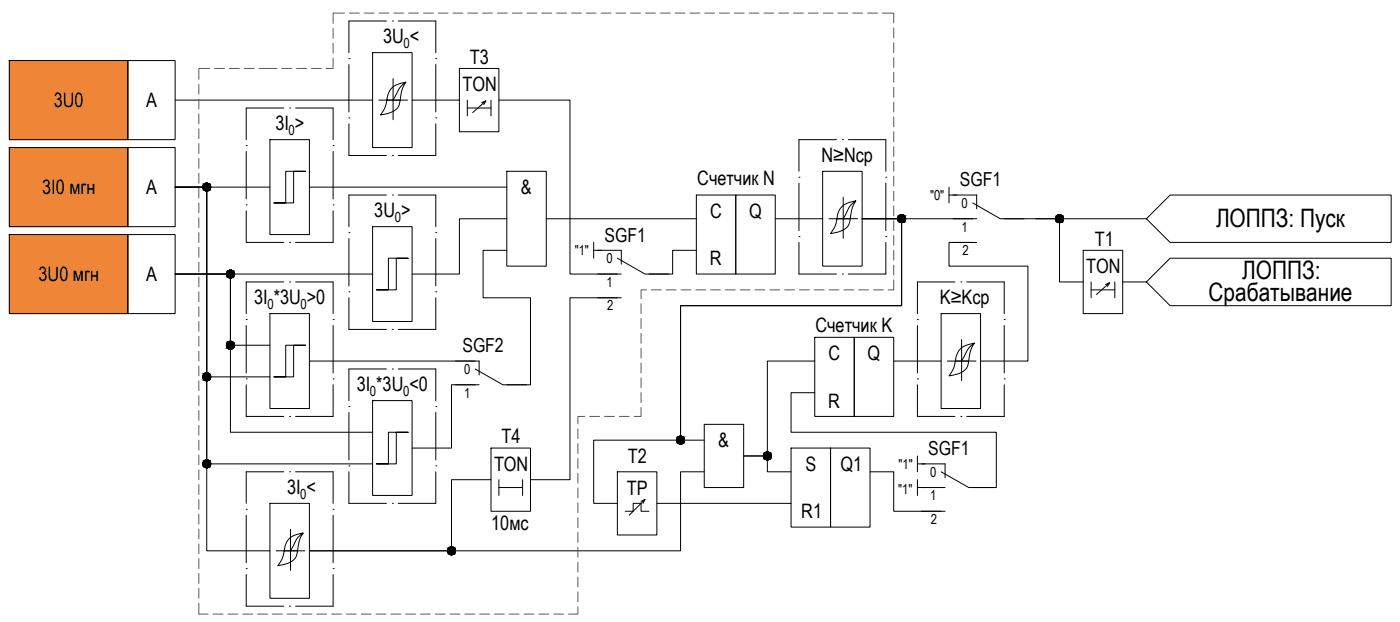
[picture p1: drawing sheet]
<svg xmlns="http://www.w3.org/2000/svg" width="720mm" height="320mm" viewBox="0 0 720 320" stroke-linecap="round" stroke-linejoin="round" font-family="sans-serif">
<!-- layer: 0 -->
<g fill="#ef8637" stroke="#ef8637" stroke-width=".51">
<path d="M5 31l61 41v-41zM5 31l61 41h-61z"/>
<path d="M5 76l61 40v-40zM5 76l61 40h-61z"/>
<path d="M5 121l61 40v-40zM5 121l61 40h-61z"/>
</g>
<g fill="none" stroke="#000" stroke-width=".51">
<path d="M5 31h61v41h-61zM66 31h24v41h-24zM192 27h20v49h-20zM236 35h21v33h-21zM90 51h102M199 51h11M202 40v22M209 42a31 31 0 0 0-4 12 11 11 0 0 1-9 5 21 21 0 0 0 4-11 9 9 0 0 1 9-6 18 18 0 0 0-7 9h-7M212 51h24M240 51v9M240 55h13M248 53l2-1-7 6"/>
<path d="M250 52l-1 2M253 51v9M257 51h36v90h25M5 76h61v40h-61zM66 76h24v40h-24zM139 72h20v49h-20zM90 96h16v98h33M90 96h16v142h86M90 96h16v187h33M90 96h49M147 88h10h-6v16h-10h6zM159 96h102"/>
<path d="M261 88h20v49h-20zM423 88h21v49h-21zM488 96v8M192 116h20v49h-20zM261 112h-25v29h-24M281 112h77M358 100h21v41h-21zM379 100h20v41h-20zM399 112h24M431 112h6M434 101v21M440 103a32 32 0 0 0-3 12 11 11 0 0 1-10 5 19 19 0 0 0 4-11 9 9 0 0 1 9-6l-3 3-3 6h-8"/>
<path d="M441 112h-7M444 112h20v45h-114v69h-45v33h13M444 112h20v45h-114v69h12M444 112h56M488 100h4M517 112h73M533 112h12v33h12M602 100h114v25h-114l-12-13zM5 121h61v40h-61zM66 121h24v40h-24zM200 133h10h-6v16h-10h6zM261 129h-12v24h24v45h-12"/>
<path d="M305 125v8M305 129h5M358 129h-12v12h-12M490 125h13M500 125h-12v12h41v49h-24M557 129h21v32h-21zM602 133h114v24h-114l-12-12zM90 141h29v36h20M90 141h29v81h73M90 141h102M307 153h13M318 153h-25v93h-20"/>
<path d="M561 145v8M561 149h13M569 146l2-1-7 6M571 145l-1 2M574 145v8M578 145h12M139 161h20v49h-20zM147 177h10h-6v17h-10h6zM419 173h21v41h-21zM440 173h20v41h-20zM484 161h21v49h-21zM495 174v22"/>
<path d="M501 176a31 31 0 0 0-3 12 11 11 0 0 1-10 5 20 20 0 0 0 4-11 9 9 0 0 1 9-6 18 18 0 0 0-6 10h-8M159 186h86M245 198h-13v32h-20M419 186h-24v48h-12h12v8h12M460 186h24M492 186h10M192 206h20v49h-20zM362 218h21v32h-21zM419 202h-12v20h106v28h-13M200 222h10h-6v16h-10h6zM253 230h20v33h-20zM407 230h20v41h-20z"/>
<path d="M427 230h21v41h-21zM472 234v8M472 238h4M139 259h20v48h-20zM257 246v9M257 250h12M269 246v9M318 242h20v33h-20zM330 258l2-1-1 2M332 257l-8 8M338 259h69M362 242h-12v41h-191h73v-37h21"/>
<path d="M448 242h12v21h24M472 250h4M472 246v9M149 272v21M156 274a32 32 0 0 0-4 12 11 11 0 0 1-9 5 19 19 0 0 0 4-11 9 9 0 0 1 9-6l-3 3-4 6h-7M322 263h4v-4h4v4h4M474 263h12M146 283h11"/>
<circle cx="106" cy="96" r="2"/>
<circle cx="464" cy="112" r="2"/>
<circle cx="545" cy="112" r="2"/>
<circle cx="119" cy="141" r="2"/>
<circle cx="119" cy="177" r="2"/>
<circle cx="106" cy="194" r="2"/>
<circle cx="106" cy="238" r="2"/>
<circle cx="350" cy="226" r="2"/>
<circle cx="395" cy="234" r="2"/>
<circle cx="232" cy="283" r="2"/>
</g>
<g fill="none" stroke="#000" stroke-width=".51">
<path d="M199 11h-19v16M202 11h.1M205 11h19v16M180 30h.1M180 33v25M224 30h.1M224 33v25M146 55h-19v17M149 55h.1M152 55h19v17M127 75h.1M127 78v24"/>
<path d="M171 75h.1M171 78v24M180 61h.1M180 64v16h19M202 80h.1M224 61h.1M224 64v16h-19M430 72h-19v16M433 72h.1M436 72h20v16M411 91h.1M411 94v24"/>
<path d="M456 91h.1M456 94v24M127 105h.1M127 108v17h19M171 105h.1M171 108v17h-19M180 120h.1M199 100h-19v16M202 100h.1M205 100h19v16M224 120h.1M490 100h13v7"/>
<path d="M490 112h13M500 104l15 8h12M149 125h.1M180 123v24M224 123v24M307 129h13v7M318 133l14 8h12M411 122h.1M411 125v16h19M456 122h.1M456 125v16h-20M146 145h-19v16"/>
<path d="M149 145h.1M152 145h19v16M180 150h.1M180 153v16h19M224 150h.1M224 153v16h-19M307 141h13M433 141h.1M491 145h-19v16M494 145h.1M497 145h20v16M127 164h.1"/>
<path d="M127 167v25M171 164h.1M171 167v25M202 169h.1M472 164h.1M472 167v25M517 164h.1M517 167v25M127 195h.1M127 198v16h19M171 195h.1M171 198v16h-19"/>
<path d="M199 190h-19v16M202 190h.1M205 190h19v16M234 186h13v7M234 198h13M245 190l14 8h12M472 195h.1M472 198v16h19M517 195h.1M517 198v16h-20M149 214h.1M180 209h.1"/>
<path d="M180 212v24M224 209h.1M224 212v24M494 214h.1M180 239h.1M224 239h.1M474 238h12v7M146 242h-19v17M149 242h.1M152 242h19v17M180 242v17h19M202 259h.1"/>
<path d="M224 242v17h-19M474 250h12M484 242l14 8h13M127 262h.1M127 265v24M171 262h.1M171 265v24M127 292h.1M127 295v16h19M171 292h.1M171 295v16h-19M149 311h.1"/>
</g>
<!-- layer: 0 -->
<g fill="#000" stroke="#000" stroke-width=".51">
<path d="M106 98h1zM106 94h1zM463 114h1zM463 110h1zM545 114h1zM118 139h1zM118 143h1zM118 179h1zM118 175h1zM106 196h1zM106 192h1zM106 236h1z"/>
<path d="M350 228h1zM394 236h1zM394 232h1zM106 240h1zM232 285h1zM232 281h1z"/>
<path d="M106 98h1zM106 98h1z"/>
<path d="M106 94h1zM106 94h1z"/>
<path d="M106 94h1zM106 94h1z"/>
<path d="M106 94h1zM106 94h1z"/>
<path d="M106 98h1zM106 98h1z"/>
<path d="M106 94h1zM105 94h2z"/>
<path d="M106 98h1zM106 98h1z"/>
<path d="M105 94h3zM105 94h3z"/>
<path d="M105 98h2zM105 98h2z"/>
<path d="M105 94l3 1zM105 95h3z"/>
<path d="M105 98h3zM105 98h2z"/>
<path d="M105 95h3zM105 95h3z"/>
<path d="M105 98h3zM105 98h3z"/>
<path d="M105 95h3zM105 95h3z"/>
<path d="M105 98h3zM105 98h3z"/>
<path d="M105 95h3zM105 95h3z"/>
<path d="M105 97h3zM105 97l3 1z"/>
<path d="M105 95h3zM105 95h3z"/>
<path d="M105 97h3zM105 97h3z"/>
<path d="M105 95h3zM105 95h3z"/>
<path d="M105 97h3zM105 97h3z"/>
<path d="M105 95l3 1zM105 95l3 1z"/>
<path d="M105 97h3zM105 97h3z"/>
<path d="M104 96h4zM104 96h4z"/>
<path d="M104 97h4zM104 97h4z"/>
<path d="M104 96h4zM104 96h4z"/>
<path d="M104 97h4zM104 97h4z"/>
<path d="M104 96h4zM104 96h4z"/>
<path d="M104 96h4zM104 96h4z"/>
<path d="M104 96h4zM104 96l4 1z"/>
<path d="M463 110h2zM463 110h2z"/>
<path d="M463 110l2 1zM463 111h2z"/>
<path d="M463 114h2zM463 114h1z"/>
<path d="M463 111h2zM463 111h2z"/>
<path d="M463 114h2zM463 114h2z"/>
<path d="M463 111h2zM463 111h2z"/>
<path d="M463 114h2zM463 114h2z"/>
<path d="M463 111h2zM463 111h2z"/>
<path d="M463 114h2zM463 114h2z"/>
<path d="M463 111h2zM463 111h2z"/>
<path d="M463 114h2zM463 114h2z"/>
<path d="M462 111h3zM462 111h3z"/>
<path d="M462 114h3zM462 114h3z"/>
<path d="M462 111h4zM462 111h4z"/>
<path d="M462 114h3zM462 114h3z"/>
<path d="M462 111h4zM462 111h4z"/>
<path d="M462 113h4zM462 113l3 1z"/>
<path d="M462 111l4 1zM462 111l4 1z"/>
<path d="M462 113h4zM462 113h4z"/>
<path d="M462 112h4zM462 112h4z"/>
<path d="M462 113h4zM462 113h4z"/>
<path d="M462 112h4zM462 112h4z"/>
<path d="M462 113h4zM462 113h4z"/>
<path d="M462 112h4zM462 112h4z"/>
<path d="M462 112h4zM462 112h4z"/>
<path d="M462 113h4zM462 113h4z"/>
<path d="M462 113h4zM462 113h4z"/>
<path d="M462 112h4zM462 112l4 1z"/>
<path d="M545 110h1zM545 110h1z"/>
<path d="M545 110h1zM545 110h1z"/>
<path d="M545 110l1 1zM544 111h2z"/>
<path d="M545 114h1zM545 114h1z"/>
<path d="M544 111h2zM544 111h2z"/>
<path d="M544 114h2zM544 114h2z"/>
<path d="M544 111h2zM544 111h2z"/>
<path d="M544 114h2zM544 114h2z"/>
<path d="M544 111h2zM544 111h2z"/>
<path d="M544 114h2zM544 114h2z"/>
<path d="M544 111h3zM544 111h3z"/>
<path d="M544 114h2zM544 114h2z"/>
<path d="M544 111h3zM544 111h3z"/>
<path d="M544 114h3zM544 114h2z"/>
<path d="M544 111h3zM544 111h3z"/>
<path d="M544 114h3zM544 114h3z"/>
<path d="M543 111h4zM543 111h4z"/>
<path d="M543 113h4zM543 113l4 1z"/>
<path d="M543 111l4 1zM543 111l4 1z"/>
<path d="M543 113h4zM543 113h4z"/>
<path d="M543 112h4zM543 112h4z"/>
<path d="M543 113h4zM543 113h4z"/>
<path d="M543 112h4zM543 112h4z"/>
<path d="M543 113h4zM543 113h4z"/>
<path d="M543 112h4zM543 112h4z"/>
<path d="M543 113h4zM543 113h4z"/>
<path d="M543 112h4zM543 112h4z"/>
<path d="M543 112l4 1zM543 112l4 1z"/>
<path d="M543 113h4zM543 113h4z"/>
<path d="M118 139h1zM118 139h1z"/>
<path d="M118 139h1zM118 139h1z"/>
<path d="M118 139h1zM118 139h1z"/>
<path d="M118 139h2zM118 139h2z"/>
<path d="M118 139h2zM117 139h3z"/>
<path d="M117 139h3zM117 139h3z"/>
<path d="M117 139h3zM117 139h3z"/>
<path d="M117 139l3 1zM117 139l3 1z"/>
<path d="M117 140h3zM117 140h3z"/>
<path d="M117 140h3zM117 140h3z"/>
<path d="M117 140h3zM117 140h3z"/>
<path d="M118 143h1zM118 143h1z"/>
<path d="M118 143h1zM118 143h1z"/>
<path d="M118 143h1zM118 143h1z"/>
<path d="M118 143h2zM118 143h1z"/>
<path d="M117 142h3zM117 142l3 1z"/>
<path d="M117 142h3zM117 142h3z"/>
<path d="M117 142h3zM117 142h3z"/>
<path d="M117 142h3zM117 142h3z"/>
<path d="M117 142h3zM117 142h3z"/>
<path d="M117 142h3zM117 142h3z"/>
<path d="M117 140h4zM117 140h4z"/>
<path d="M117 142h3zM117 142h3z"/>
<path d="M117 140h4zM117 140h4z"/>
<path d="M117 141h4zM117 141l3 1z"/>
<path d="M117 140l4 1zM117 140l4 1z"/>
<path d="M117 141h4zM117 141h4z"/>
<path d="M117 141h4zM117 141h4z"/>
<path d="M117 141h4zM117 141h4z"/>
<path d="M117 141h4zM117 141h4z"/>
<path d="M118 179h1zM118 179h1z"/>
<path d="M118 175h1zM118 175h1z"/>
<path d="M118 175h1zM118 175h1z"/>
<path d="M118 175l1 1zM118 176h1z"/>
<path d="M118 179h1zM118 179h1z"/>
<path d="M118 176h2zM118 176h2z"/>
<path d="M118 179h1zM118 179h1z"/>
<path d="M118 176h2zM117 176h3z"/>
<path d="M118 179h2zM118 179h1z"/>
<path d="M117 176h3zM117 176h3z"/>
<path d="M117 179h3zM117 179h3z"/>
<path d="M117 176h3zM117 176h3z"/>
<path d="M117 179h3zM117 179h3z"/>
<path d="M117 176h3zM117 176h3z"/>
<path d="M117 179h3zM117 179h3z"/>
<path d="M117 176h3zM117 176h3z"/>
<path d="M117 179h3zM117 179h3z"/>
<path d="M117 176h3zM117 176h3z"/>
<path d="M117 178h3zM117 178l3 1z"/>
<path d="M117 176l3 1zM117 176l3 1z"/>
<path d="M117 178h3zM117 178h3z"/>
<path d="M117 177h4zM117 177h4z"/>
<path d="M117 178h3zM117 178h3z"/>
<path d="M117 177h4zM117 177h4z"/>
<path d="M117 178h4zM117 178h3z"/>
<path d="M117 177h4zM117 177h4z"/>
<path d="M117 178h4zM117 178h4z"/>
<path d="M117 177h4zM117 177h4z"/>
<path d="M117 177l4 1zM117 177l4 1z"/>
<path d="M117 178h4zM117 178h4z"/>
<path d="M106 196h1zM106 196h1z"/>
<path d="M106 192h1zM106 192h1z"/>
<path d="M106 192h1zM106 192h1z"/>
<path d="M106 192h1zM106 192h1z"/>
<path d="M106 196h1zM106 196h1z"/>
<path d="M106 192h1zM105 192h2z"/>
<path d="M106 195h1zM106 195l1 1z"/>
<path d="M105 192h3zM105 192h3z"/>
<path d="M105 195h2zM105 195h2z"/>
<path d="M105 192h3zM105 192h3z"/>
<path d="M105 195h3zM105 195h2z"/>
<path d="M105 192h3zM105 192h3z"/>
<path d="M105 195h3zM105 195h3z"/>
<path d="M105 192h3zM105 192h3z"/>
<path d="M105 195h3zM105 195h3z"/>
<path d="M105 192l3 1zM105 192l3 1z"/>
<path d="M105 195h3zM105 195h3z"/>
<path d="M105 193h3zM105 193h3z"/>
<path d="M105 195h3zM105 195h3z"/>
<path d="M105 193h3zM105 193h3z"/>
<path d="M105 195h3zM105 195h3z"/>
<path d="M105 193h3zM105 193h3z"/>
<path d="M105 194h3zM105 194l3 1z"/>
<path d="M104 193h4zM104 193h4z"/>
<path d="M104 194h4zM104 194h4z"/>
<path d="M104 193h4zM104 193h4z"/>
<path d="M104 194h4zM104 194h4z"/>
<path d="M104 193l4 1zM104 193l4 1z"/>
<path d="M104 194h4zM104 194h4z"/>
<path d="M104 194h4zM104 194h4z"/>
<path d="M106 236h1zM106 236h1z"/>
<path d="M106 236h1zM106 236h1z"/>
<path d="M106 236h1zM106 236h1z"/>
<path d="M106 236l1 1zM105 237h2z"/>
<path d="M105 237h3zM105 237h3z"/>
<path d="M105 237h3zM105 237h3z"/>
<path d="M105 240h3zM105 240h2z"/>
<path d="M105 237h3zM105 237h3z"/>
<path d="M105 240h3zM105 240h3z"/>
<path d="M105 237h3zM105 237h3z"/>
<path d="M105 240h3zM105 240h3z"/>
<path d="M105 237h3zM105 237h3z"/>
<path d="M105 240h3zM105 240h3z"/>
<path d="M105 237h3zM105 237h3z"/>
<path d="M105 239h3zM105 239l3 1z"/>
<path d="M105 237l3 1zM105 237l3 1z"/>
<path d="M105 239h3zM105 239h3z"/>
<path d="M105 238h3zM105 238h3z"/>
<path d="M105 239h3zM105 239h3z"/>
<path d="M104 238h4zM104 238h4z"/>
<path d="M104 239h4zM104 239h4z"/>
<path d="M104 238h4zM104 238h4z"/>
<path d="M104 239h4zM104 239h4z"/>
<path d="M104 238h4zM104 238h4z"/>
<path d="M104 238l4 1zM104 238l4 1z"/>
<path d="M104 239h4zM104 239h4z"/>
<path d="M350 224h1zM350 224h1z"/>
<path d="M350 224h1zM349 224h2z"/>
<path d="M349 224h2zM349 224h2z"/>
<path d="M349 228h2zM349 228h2z"/>
<path d="M349 224h2zM349 224h2z"/>
<path d="M349 228h2zM349 228h2z"/>
<path d="M349 224h2zM349 224h2z"/>
<path d="M349 228h2zM349 228h2z"/>
<path d="M349 224l2 1zM349 225h2z"/>
<path d="M349 228h2zM349 228h2z"/>
<path d="M349 225h3zM349 225h3z"/>
<path d="M349 228h2zM349 228h2z"/>
<path d="M349 225h3zM349 225h3z"/>
<path d="M349 228h3zM349 228h2z"/>
<path d="M349 225h3zM349 225h3z"/>
<path d="M349 227h3zM349 227l3 1z"/>
<path d="M348 225h4zM348 225h4z"/>
<path d="M348 227h4zM348 227h4z"/>
<path d="M348 225h4zM348 225h4z"/>
<path d="M348 227h4zM348 227h4z"/>
<path d="M348 225l4 1zM348 225l4 1z"/>
<path d="M348 227h4zM348 227h4z"/>
<path d="M348 226h4zM348 226h4z"/>
<path d="M348 227h4zM348 227h4z"/>
<path d="M348 226h4zM348 226h4z"/>
<path d="M348 226h4zM348 226h4z"/>
<path d="M348 226l4 1zM348 226l4 1z"/>
<path d="M348 227h4zM348 227h4z"/>
<path d="M348 226h4zM348 226h4z"/>
<path d="M394 232h1zM394 232h1z"/>
<path d="M394 232h2zM394 232h2z"/>
<path d="M394 236h1zM394 236h1z"/>
<path d="M394 232h2zM394 232h2z"/>
<path d="M394 236h2zM394 236h1z"/>
<path d="M394 232l2 1zM394 232l2 1z"/>
<path d="M394 236h2zM394 236h2z"/>
<path d="M394 233h2zM394 233h2z"/>
<path d="M394 236h2zM394 236h2z"/>
<path d="M394 233h2zM394 233h2z"/>
<path d="M394 236h2zM394 236h2z"/>
<path d="M393 233h3zM393 233h3z"/>
<path d="M393 236h3zM393 236h3z"/>
<path d="M393 233h4zM393 233h4z"/>
<path d="M393 235h3zM393 235l3 1z"/>
<path d="M393 233h4zM393 233h4z"/>
<path d="M393 235h4zM393 235h3z"/>
<path d="M393 233l4 1zM393 233l4 1z"/>
<path d="M393 235h4zM393 235h4z"/>
<path d="M393 234h4zM393 234h4z"/>
<path d="M393 235h4zM393 235h4z"/>
<path d="M393 234h4zM393 234h4z"/>
<path d="M393 235h4zM393 235h4z"/>
<path d="M393 234h4zM393 234h4z"/>
<path d="M393 235h4zM393 235h4z"/>
<path d="M393 234h4zM393 234h4z"/>
<path d="M393 234h4zM393 234h4z"/>
<path d="M393 234h4zM393 234l4 1z"/>
<path d="M106 240h1zM106 240h1z"/>
<path d="M106 240h1zM106 240h1z"/>
<path d="M106 240h1zM106 240h1z"/>
<path d="M105 240h2zM105 240h2z"/>
<path d="M232 285h1zM232 285h1z"/>
<path d="M232 281h1zM232 281h1z"/>
<path d="M232 281h1zM232 281h1z"/>
<path d="M232 281h1zM232 281h1z"/>
<path d="M232 285h1zM232 285h1z"/>
<path d="M232 281h1zM231 281h2z"/>
<path d="M232 285h1zM232 285h1z"/>
<path d="M231 281h2zM231 281h2z"/>
<path d="M231 285h2zM231 285h2z"/>
<path d="M231 281h3zM231 281h3z"/>
<path d="M231 285h2zM231 285h2z"/>
<path d="M231 281l3 1zM231 281l3 1z"/>
<path d="M231 285h3zM231 285h2z"/>
<path d="M231 282h3zM231 282h3z"/>
<path d="M231 284h3zM231 284l3 1z"/>
<path d="M231 282h3zM231 282h3z"/>
<path d="M231 284h3zM231 284h3z"/>
<path d="M231 282h3zM231 282h3z"/>
<path d="M231 284h3zM231 284h3z"/>
<path d="M231 282h3zM231 282h3z"/>
<path d="M231 284h3zM231 284h3z"/>
<path d="M230 282h4zM230 282h4z"/>
<path d="M230 284h4zM230 284h4z"/>
<path d="M230 282l4 1zM230 282l4 1z"/>
<path d="M230 284h4zM230 284h4z"/>
<path d="M230 283h4zM230 283h4z"/>
<path d="M230 283h4zM230 283h4z"/>
<path d="M230 283h4zM230 283h4z"/>
<path d="M230 283h4zM230 283h4z"/>
<path d="M230 283h4zM230 283l4 1z"/>
</g>
<g fill="none" stroke="#58595b" stroke-width=".51">
<path d="M171 15v5M177 7h-6v5M180 7h5M187 7h5M195 7h5M203 7h5M210 7h5M218 7h5M225 7h6M233 7h5M241 7h5M248 7h5"/>
<path d="M256 7h5M264 7h5M271 7h5M279 7h5M286 7h5M294 7h5M302 7h5M309 7h5M317 7h5M325 7h5M332 7h5M340 7h5"/>
<path d="M347 7h5M355 7h5M363 7h5M370 7h5M378 7h5M385 7h6M393 7h5M401 7h5M408 7h5M416 7h5M424 7h5M431 7h5"/>
<path d="M439 7h5M446 7h5M454 7h6v5M460 14v5M108 35h-6v6M110 35h6M118 35h5M126 35h5M133 35h9M145 35h5M153 35h5M160 35h5"/>
<path d="M171 30v5h-3M171 22v5M460 22v5M460 30v5M460 37v5M102 43v5M102 51v5M102 59v5M460 45v5M460 52v6M102 66v5M102 74v5"/>
<path d="M460 60v5M460 68v5M460 75v5M102 81v5M102 89v5M102 97v5M460 83v5M460 91v5M460 98v5M102 104v5M102 112v5M102 120v5"/>
<path d="M460 106v5M460 113v5M102 127v5M102 135v5M460 121v5M460 129v5M460 136v5M102 142v5M102 150v5M102 158v5M330 156v5M333 149h-3v4"/>
<path d="M335 149h5M343 149h5M350 149h6M358 149h5M366 149h5M373 149h5M381 149h5M388 149h6M396 149h5M404 149h5M411 149h5M419 149h5"/>
<path d="M427 149h5M434 149h5M442 149h5M449 149h6M460 144v5h-3M102 165v5M102 173v5M330 164v5M330 171v5M330 179v5M102 180v6M102 188v5"/>
<path d="M102 196v5M330 187v5M330 194v5M102 203v5M102 211v5M102 219v5M301 214h-4v4M303 214h6M311 214h5M319 214h5M330 209v5h-4M330 202v5"/>
<path d="M102 226v5M102 234v5M297 220v5M297 228v5M297 236v5M102 241v5M102 249v5M102 257v5M297 243v5M297 251v5M297 258v5M102 264v5"/>
<path d="M102 272v5M102 279v6M297 266v5M297 274v5M102 287v5M102 295v5M297 281v5M297 289v5M297 296v6M102 310v6h5M102 302v5M110 316h5"/>
<path d="M117 316h5M125 316h5M133 316h5M140 316h5M148 316h5M155 316h5M163 316h5M171 316h5M178 316h5M186 316h5M193 316h6M201 316h5"/>
<path d="M209 316h5M216 316h5M224 316h5M232 316h5M239 316h5M247 316h5M254 316h5M262 316h5M270 316h5M277 316h5M285 316h5M297 312v4h-4"/>
<path d="M297 304v5"/>
</g>
<g font-size="13.1">
<text x="626" y="116">ЛОППЗ: Пуск</text>
<text x="639" y="143">ЛОППЗ:</text>
<text x="622" y="154">Срабатывание</text>
</g>
<g font-size="10.2">
<text x="197" y="22">3U &lt;</text>
<text x="242" y="33">T3</text>
<text x="238" y="47">TON</text>
<text x="28" y="55">3U0</text>
<text x="75" y="55">А</text>
<text x="142" y="67">3I &gt;</text>
<text x="423" y="83">N≥Nср</text>
<text x="359" y="95">Счетчик N</text>
<text x="22" y="100">3I0 мгн</text>
<text x="75" y="100">А</text>
<text x="268" y="100">&amp;</text>
<text x="193" y="112">3U &gt;</text>
<text x="365" y="112">C</text>
<text x="385" y="112">Q</text>
<text x="563" y="126">T1</text>
<text x="365" y="136">R</text>
<text x="559" y="140">TON</text>
<text x="20" y="144">3U0 мгн</text>
<text x="75" y="144">А</text>
<text x="131" y="156">3I *3U &gt;0</text>
<text x="484" y="156">K≥Kср</text>
<text x="420" y="170">Счетчик K</text>
<text x="426" y="185">C</text>
<text x="446" y="185">Q</text>
<text x="184" y="201">3I *3U &lt;0</text>
<text x="426" y="209">R</text>
<text x="258" y="228">T4</text>
<text x="370" y="230">&amp;</text>
<text x="323" y="238">T2</text>
<text x="254" y="242">TON</text>
<text x="414" y="242">S</text>
<text x="433" y="242">Q1</text>
<text x="148" y="254">3I &lt;</text>
<text x="323" y="254">TP</text>
<text x="412" y="266">R1</text>
<text x="253" y="272">10мс</text>
</g>
<g font-size="9.9">
<text x="494" y="96">SGF1</text>
<text x="311" y="124">SGF1</text>
<text x="238" y="181">SGF2</text>
<text x="478" y="234">SGF1</text>
</g>
<g font-size="7.2">
<text x="208" y="25">0</text>
<text x="148" y="69">0</text>
<text x="203" y="114">0</text>
<text x="138" y="159">0</text>
<text x="155" y="159">0</text>
<text x="190" y="203">0</text>
<text x="207" y="203">0</text>
<text x="155" y="256">0</text>
</g>
<g font-size="7.1">
<text x="479" y="103">&quot;0&quot;</text>
<text x="495" y="107">0</text>
<text x="495" y="119">1</text>
<text x="296" y="131">&quot;1&quot;</text>
<text x="495" y="131">2</text>
<text x="312" y="135">0</text>
<text x="312" y="147">1</text>
<text x="312" y="159">2</text>
<text x="239" y="192">0</text>
<text x="239" y="204">1</text>
<text x="462" y="241">&quot;1&quot;</text>
<text x="479" y="245">0</text>
<text x="462" y="254">&quot;1&quot;</text>
<text x="479" y="257">1</text>
<text x="479" y="269">2</text>
</g>
</svg>
